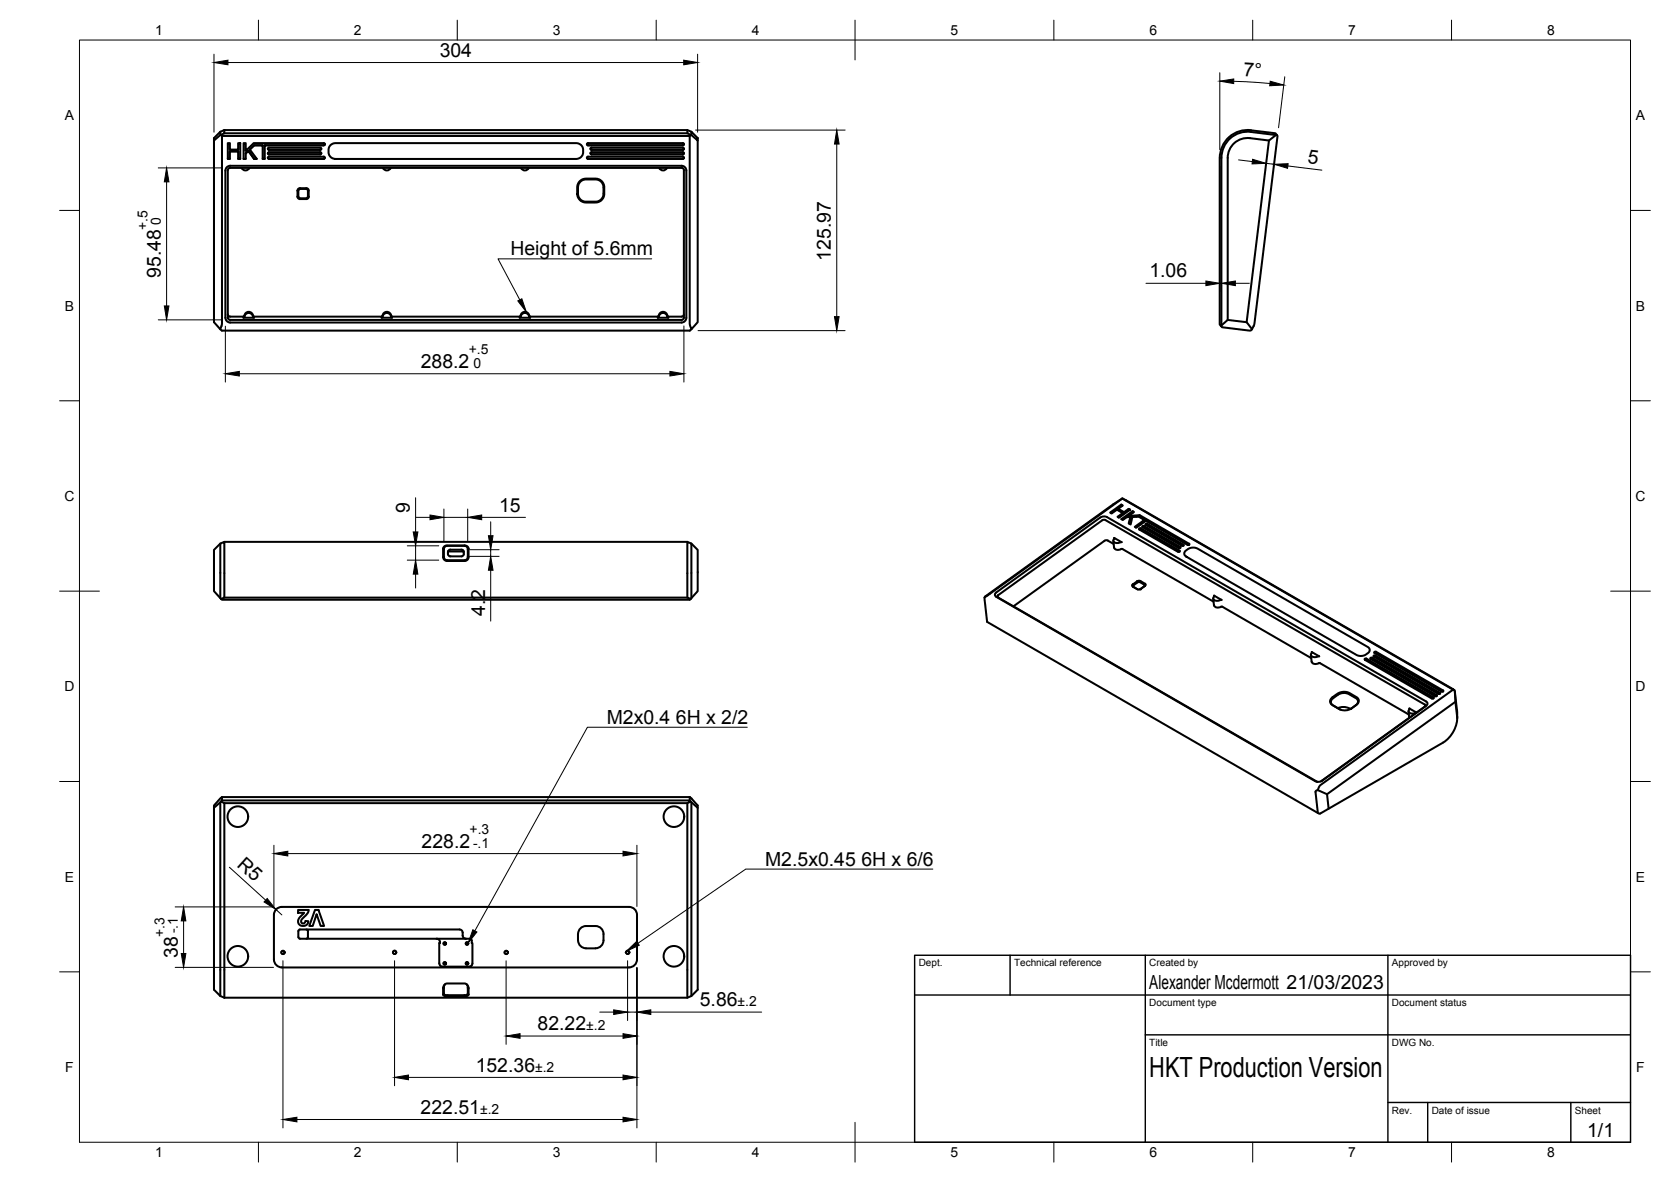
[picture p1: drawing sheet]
<svg xmlns="http://www.w3.org/2000/svg" width="420mm" height="297mm" viewBox="0 0 420 297" stroke-linecap="round" stroke-linejoin="round" font-family="sans-serif">
<!-- layer: Visible -->
<g fill="none" stroke="#000" stroke-width=".51">
<path d="M53.8 35.3v45.7l2 2.1h117.6l.5-.4M55.4 33.1v.8h.2M55.6 33.9l.2 .3h117.6M55.8 34.2v47.1l-.4 1.4M56.4 32.7v.8l-.8 .4M56.4 32.7l-1 .4-1.6 1.6v.6l1.6-1.4M56.4 32.7h116.4l1 .4 1.6 1.6M56.4 33.5h116.4M57.3 36h.5v1.6h2.1v-1.6h.5v3.9h-.5v-1.8h-2.1v1.8h-.5zM57.3 39.9h.5M57.8 38.1h2.1M59.9 39.9h.5"/>
<path d="M61.3 39.9h.5M61.8 38.6l.6-.7 1.5 2h.6M62.4 37.9h.1M63.9 39.9h.1M63.9 36.5h.1M66 36.5h-2.1l-1.1 1.1M66 39.9h.6M66 36.5h.1M66.6 36.5h14.8M66.6 36.5h.1M67.4 39.6l.2 .3M67.4 38.5l.2 .2"/>
<path d="M67.4 37.2l.2-.1h12.9l.3 .3-.3 .3h-12.9l-.2-.2zM67.6 38.8h12.9M67.6 39.9h13.8M80.5 38.8l.3-.3-.3-.3h-12.9l-.2 .3 .2 .3M80.8 38.5l-.3 .2M80.8 37.4l-.3 .2h-12.9l-.2-.2M81.4 39.9l.2-.1-.1-.4h-13.9l-.2 .2 .2 .3M81.6 36.2l-.2-.2h-17.6l-2 1.9v-1.9h-.5v3.9h.5v-1.3l.6-.7 1.5 2h.7l-1.8-2.3 1.1-1.1h2.1v3.4h.6v-3.4h14.8M81.6 36.4l-.2 .1M81.7 36.2l-.1 .2M81.7 39.6l-.3 .3M83.1 36.4l1.1-.4h60.8l1 .3 .4 .5 .2 .7v.9l-.6 1.1-1.1 .4h-60.6l-.9-.3-.7-.8-.1-1.3z"/>
<path d="M147.6 36.2l.3 .3M147.6 39.6l.3 .3M147.6 36.1l24.1-.2 .3 .3-.3 .3h-23.8l-.3-.1zM147.8 39.9h23.9M148.5 38.5l.2 .2M148.5 38.4l.2-.2h23l.3 .3-.3 .3h-23l-.2-.1zM148.5 37.2l23.2-.1 .3 .3-.3 .3h-23l-.2-.2zM171.7 39.9l.2-.1-.1-.4h-23.9l-.3 .2 .3 .3M172 36.2l-.3 .3M172 39.6l-.3 .3M172 37.4l-.3 .2h-23l-.2-.2M172 38.5l-.3 .2"/>
<path d="M172.8 32.7v.8l.9 .4M173.7 33.9l-.3 .3v47.1l.5 1.4 1.5-1.7v-45.7M173.8 33.2v.7h-.1M173.8 33.9l1.6 1.4v-.6M173.8 33.1v.1M175.4 34.7h.1M319.1 35.3l-5.6 45.7M320.8 33.9l-1.7 1.4-4.8-.6a5 5 0 0 0-5.6 5v40.7l-1.6 1.4M321 33.9l-.3-.4-6.1-.7a7 7 0 0 0-7.9 6.9v41.9l.3 .4M321 33.9l-6.5-.7a6.6 6.6 0 0 0-7.4 6.5l-.1 42.3M321 33.9l.2 .3-5.8 47.1-.6 1.4M56.7 42.9v37"/>
<path d="M56.7 42.9a1.2 1.2 0 0 1 1.2-1.2h113.5a1.2 1.2 0 0 1 1.2 1.2v37M57.3 42.8v37M60.7 42.2a1.09 1.09 0 0 0 1 .6 1.09 1.09 0 0 0 1-.6M75 47.5l.4-.2 2 .1 .2 .4-.1 2-.4 .2-2-.1-.3-.4v-1.6zM75.1 47.6l2.1-.1 .2 .4-.1 1.8-.2 .1-2-.1zM96.3 42.2a1.09 1.09 0 0 0 1 .6 1.09 1.09 0 0 0 1-.6M131 42.2a1.09 1.09 0 0 0 1 .6 1.09 1.09 0 0 0 1-.6M145.6 45.7l.1-.1a2.08 2.08 0 0 1 1.6-.7h2.5a2.2 2.2 0 0 1 2.1 2.2v2.1l-.2 .5-.7 .8-1.2 .4-3-.1-.9-.4-.7-1.2-.1-2.3zM145.9 45.7l1.3-.6h2.7l1.1 .4 .4 .5 .3 1v2l-.4 1-.5 .4-.9 .3h-2.7l-1.1-.4-.5-.7-.3-.8 .1-2.1zM165.7 42.2a1.09 1.09 0 0 0 1 .6 1.09 1.09 0 0 0 1-.6M172 42.8v37M172 42.8l-.2-.5-.4-.1h-113.5l-.4 .1-.2 .5"/>
<path d="M56.7 79.9a1.2 1.2 0 0 0 1.2 1.2h113.5a1.2 1.2 0 0 0 1.2-1.2M57.3 79l.2 .4 .4 .2h3.3M61.4 79.3l-.2 .3M61.4 79.6l-.2 .2M61.5 79.3a1.13 1.13 0 0 1 1.1-.9 1.13 1.13 0 0 1 1.1 1.1h32.4a1.13 1.13 0 0 1 1.1-1.1 1.13 1.13 0 0 1 1.2 .9M61.5 79.6a1.09 1.09 0 0 1 1-1 1.09 1.09 0 0 1 1.1 1M63.6 79.6l.3 .2h-2.7M96.2 79.6l-.3 .2h2.7l-.3-.2M96.2 79.6a1.09 1.09 0 0 1 1.1-1 1.09 1.09 0 0 1 1.1 1M98.3 79.3l.3 .3h32.1l.2-.3M130.9 79.3a1.13 1.13 0 0 1 1.2-.9 1.13 1.13 0 0 1 1.1 1.1h32.3a1.13 1.13 0 0 1 1.1-1.1 1.13 1.13 0 0 1 1.2 .9M130.9 79.6a1.09 1.09 0 0 1 1.1-1 1.09 1.09 0 0 1 1.1 1"/>
<path d="M130.9 79.6l-.2 .2h2.6l-.2-.2M165.6 79.6l-.2 .2h2.6l-.2-.2M165.6 79.6a1.09 1.09 0 0 1 1.1-1 1.09 1.09 0 0 1 1.1 1M172 79.8l-.2 .4-.4 .2h-113.5l-.4-.2-.2-.4M172 79l-.2 .4-.4 .2h-3.3l-.3-.3M308.7 80.4l4.8 .6 1.3 1.7-.6 .4-6.9-.9-.3-.2M55.4 136.6l1-.4v14l-.8 .3-.2-.2zM55.4 136.6l-1.6 1.6v10.4l1.6 1.7M56.4 136.2h116.4M111.6 137.4l.6-.3 5.1 .1 .5 .5v2.6l-.4 .5-.5 .2-4.8-.1-.5-.4-.2-.4v-2.2zM111.8 137.5l.6-.3h4.7l.5 .7v2.2a.84 .84 0 0 1-.8 .7h-4.4a.83 .83 0 0 1-.8-.8zM112.6 138.6h4"/>
<path d="M113.2 138.1h2.8M113.2 138.1a.88 .88 0 0 0-.6 .9 .88 .88 0 0 0 .6 .8h2.8a.88 .88 0 0 0 .7-.8 .88 .88 0 0 0-.7-.9M116.3 138.2v.4M172.8 136.2l1 .4v13.7l-.1 .2-.9-.3zM173.8 136.6l1.6 1.6v10.4l-1.6 1.7M277.1 130.8l-26.1 18.8M277.1 130.7h.9l80.4 46.5-.2 .4-26.1 18.8M279.1 128.8l2.8-2 .4 .2-1.1 .9 1.4 .8 1.2-.8 .4 .2-2.9 2-.3-.2 1.3-1-1.5-.8-1.3 .9zM279.9 135.9l.2 1.7a1.35 1.35 0 0 0 2 .3l23 13.3M280 136.7l-1.4-.9-.9 .1-22.9 16.5M280.2 135.4v-.2l1.8 1.1M280.2 135.4a.69 .69 0 0 0-.1 .9 .69 .69 0 0 0 .9 .2l1-.3"/>
<path d="M281.2 127.9v.3l1.5 .8 1.3-.8M281.9 126.8l.1 .3M282 130.5l2.8-2.1 .3 .3-1.3 1 2.8-.2 12.5 7.3-.3 .2-.2-.1-10.5-6-2.4 1.7-.4-.2 2.4-1.7-1.5-.9-1.5 .1-.4 1.9-.5-.3 .4-1.6-.9 .1-1 .7zM282.1 127.2l-2.7 1.8M282.2 125.3l-34.7 24.9M282.2 125.3l83.2 48M282.3 128.9v.4l-1.1 .7M282.6 128.7l.1 .3M283.8 129.7v.2M283.8 127.9v.3M284.7 129.9h-.5l-.3 1.7M284.8 128.4l.1 .4"/>
<path d="M284.8 128.7l-2.6 1.9M286.5 133.1h.4l9.7 5.5M286.6 129.5v.3l-1.5 .1M286.6 129.8l12.3 7.1M286.9 132.8l9.8 5.7-.5 .2-9.8-5.6M286.9 132.8h-.4v.2M287.3 132.5h.4l9 5.2M287.7 130.7l.1 .3-2.2 1.6M288.1 131.9l9.1 5.2M288.1 131.9h.4l9 5.2M288.5 131.6l9.2 5.4-.5 .1M288.5 131.6h-.4v.3"/>
<path d="M296.4 137.7l.5-.1-9.2-5.4-.5 .2 9.2 5.3M298 138.5l1.4-.8 .8-.1 .9 .3 42.8 24.7 .4 .4 .1 .6-1.3 1.1-1.1 .2-.9-.3-42.8-24.7-.5-.7zM55.6 150.5l.2 .2h117.6l.3-.2M56.4 150.2h116.4M250.5 148.9l26.2-18.8 .6-.3h.7l80.6 46.5M250.5 148.9l-.3 .6 .3 .5 80.2 46.3M251 150.1l80.2 46.4M251 149.6l-.2 .2 .2 .3M284.7 146.9l1.7-1 1.7 1-.2 .3-1.4 1-.5-.1-1.2-.7zM285.9 146.1h.1M286 146.3l-1.1 1.1 1.2 .7M286.1 146.3h.5l1.2 .7v.3"/>
<path d="M286.1 146.3h-.1M287.8 147.3l-1.1 .8M287.8 147.3h.1M305 150.4l.3 1.7a1.35 1.35 0 0 0 1.9 .3l.2 .1M307.1 150.8l-1.8-1.1v.2a.7 .7 0 0 0-.1 .9 .7 .7 0 0 0 .9 .2l.7-.2M307.2 150.7l-.4 .1M307.3 152.5l22.4 12.9M329.6 164.6l.2 1.7a1.35 1.35 0 0 0 1.9 .3l22.5 13M329.8 163.9l1.9 1-.7 .2a.89 .89 0 0 1-.9 0 .89 .89 0 0 1-.4-.8zM334.7 175.5l2-1.4 1.7-.2 .9 .3 1.9 1.1 .5 .8-.3 .8-1.5 1.1-1 .4-.9 .1-1.1-.2-2.1-1.3-.4-.7zM336.4 178l1.4-.3 1 .1 .7 .4M339.7 178.1h-.1"/>
<path d="M339.7 178.1h.1M339.8 178.1l1.5-1.2 .2-.5-.2-.6-2.3-1.4-1.4-.2-1.1 .3-1.3 1-.6 .9 .4 .7 2 1.2M343.2 165.8l16.8 9.7M343.2 165.8v-.3h.4l16.9 9.9-.5 .1M343.6 165.8l16.8 9.7M343.6 165.8h-.3M344.6 165.3h.4l16.3 9.5-.5 .2-16.2-9.4zM344.7 165.6h.4l16.1 9.3M345.5 165h.4l16.1 9.4M345.6 163.8h.4l16.9 9.8-.4 .2-16.9-9.7zM345.6 164.1h.4l16.8 9.7M345.8 164.7l-.5 .2 16.4 9.5 .4-.1v-.2"/>
<path d="M345.8 164.7l16.2 9.4M354.2 178.8l.1 1.6M354.4 178l1.8 1.1a1.42 1.42 0 0 1-2-.4l.2-.5M354.4 178v.2M358.6 177.4l-26.2 18.8-.6 .3-1.1-.2M358.6 176.3l.3 .5-.3 .6M365.7 173.5l-.3-.2-33.3 24-.8 1.3 2.4 1 32.3-23.2M365.8 173.7l.6 6.3M366.4 178.6l-.6-4.9-.4-.5-83.2-47.9-2.2 1.4-32.5 23.5 .7 6.1 83.5 48.2 31.2-17.9M366.4 178.5v.7M366.4 180a7.7 7.7 0 0 1-3.5 6.6M366.4 179.2v1.3"/>
<path d="M331.2 196.5h.1M331.3 198.6l-.4 .1-.1 .3 .6 5.3M333.7 199.6l.4 3.6M55.4 201.6l-1.6 1.4v45.7l1.6 1.6 1 .4M55.6 201.4l-.2 .2v48.7M55.6 201.4l.8 .4v48.9M55.6 201.4l.2-.2v-.9l-2 2.1v.6M55.8 200.3h117.6M55.8 201.2h117.6l.3 .2-.9 .4h-116.4M172.8 201.8v48.9M173.4 200.3l2 2.1v.6M173.4 200.3v.9"/>
<path d="M173.7 201.4l.1 .2v48.7M173.8 201.6l1.6 1.4v45.7l-1.6 1.6-1 .4h-116.4M68.9 229.9v11.2a2 2 0 0 0 2 2M70.9 227.9h87.3a2 2 0 0 1 2 2M70.9 227.9a2 2 0 0 0-2 2M75 228.7h2.6a6.2 6.2 0 0 1-1.8 2.6 .54 .54 0 0 0 .3 .8 .54 .54 0 0 0 .7-.7l.7 .1a1.31 1.31 0 0 1-2 1 1.31 1.31 0 0 1 .1-2.2l.9-.9h-1.5zM75 234v1.5M75 235.5l.4 .4h42.7l.3 .1 .2 .4M75 234l.4-.4h40.1a.79 .79 0 0 1 .8 .8v.7a.79 .79 0 0 0 .8 .8M77 233.6l.4 .4v1.5M77.4 235.5l-.4 .4M79.2 228.7h.9l1.4 4h-.9l-1-3-1 3h-.8z"/>
<path d="M109.8 235.9a.85 .85 0 0 1 .8 1.1h-.2v5.1M118.6 236.4v.6h.2v5.1M145.9 233.3l.4-.3a6.9 6.9 0 0 1 4-.2 2 2 0 0 1 1.4 1.9 2.96 2.96 0 0 1-.9 3.3 6.9 6.9 0 0 1-4 .2 2.05 2.05 0 0 1-1.5-1.9 3.3 3.3 0 0 1 .6-3zM160.2 229.9v11.2a2 2 0 0 1-2 2M70.9 243.1h87.3M110.5 242.1l.2 .5 .4 .3M111.6 249.8l.6 .3h4.8l.6-.3M111.6 249.7v.1M111.7 247.5l.7-.4 4.7 .1 .7 .8v2l-.8 .4-5.3-.1-.3-.3v-1.7zM111.9 247.4l-.3 .6v1.7M117.3 247.4l.3 .6v1.7M117.6 249.7v.1"/>
<path d="M118.8 242.1l-.2 .5-.5 .3h-7"/>
<circle cx="59.8" cy="205.2" r="2.59"/>
<circle cx="169.4" cy="205.2" r="2.59"/>
<circle cx="71.2" cy="239.3" r=".41"/>
<circle cx="99.2" cy="239.3" r=".41"/>
<circle cx="111.8" cy="237.1" r=".33"/>
<circle cx="117.4" cy="237.1" r=".33"/>
<circle cx="127.3" cy="239.3" r=".41"/>
<circle cx="157.8" cy="239.3" r=".41"/>
<circle cx="59.8" cy="240.3" r="2.59"/>
<circle cx="111.8" cy="242.1" r=".33"/>
<circle cx="117.4" cy="242.1" r=".33"/>
<circle cx="169.4" cy="240.3" r="2.59"/>
</g>
<!-- layer: Visible Narrow -->
<g fill="none" stroke="#000" stroke-width=".25">
<circle cx="71.2" cy="239.3" r=".52"/>
<circle cx="99.2" cy="239.3" r=".52"/>
<circle cx="111.8" cy="237.1" r=".41"/>
<circle cx="117.4" cy="237.1" r=".41"/>
<circle cx="127.3" cy="239.3" r=".52"/>
<circle cx="157.8" cy="239.3" r=".52"/>
<circle cx="111.8" cy="242.1" r=".41"/>
<circle cx="117.4" cy="242.1" r=".41"/>
</g>
<!-- layer: Visible -->
<circle cx="286.7" cy="148.1" r=".25" fill="#000"/>
<!-- layer: BORDER -->
<g fill="none" stroke="#000" stroke-width=".25">
<path d="M20 10.1h390v276.9h-390zM65 5.1v5M115 5.1v5M165 5.1v5M215 5.1v10M265 5.1v5M315 5.1v5M365 5.1v5M15 52.9h5M410 52.9h5M15 100.7h5M410 100.7h5"/>
<path d="M15 148.6h10M405 148.6h10M15 196.4h5M410 196.4h5M15 244.2h5M410 244.2h5M65 287v5M115 287v5M165 287v5M215 282.1v9.9M265 287v5M315 287v5"/>
<path d="M365 287v5"/>
</g>
<!-- layer: TITLEBLOCK -->
<path d="M230 240.1h180v46.9h-180zM230 250h180M254 240.1v9.9M288 240.1v46.9M349 240.1v46.9M288 260.1h122M349 277.1h61M359 277.1v9.9M395 277.1v9.9" fill="none" stroke="#000" stroke-width=".36"/>
<!-- layer: FD_Dimensions -->
<g fill="none" stroke="#000" stroke-width=".25">
<path d="M53.8 13.6v19.6M57.3 15.7h114.6M175.4 13.6v19.6M306.7 18.3v19.3M323 19.3l-1.5 12.8M174.9 32.7h37.6M210.4 36.2v43.4M310.2 20.4l9.1 .6M39.8 42.2h16M41.9 45.7v31.2M306.7 41.8v31.5M311.4 40.2l3.5 .4"/>
<path d="M318.4 41l2 .3M323.8 41.7l8.6 1.1M288.1 71.2h15.1M306.7 71.2h.4M307.1 71v2.3M310.6 71.2h3.5M39.8 80.4h16M56.7 82v14M60.2 93.9h108.2M172 81.9v14.1M175.5 83.1h37M102.4 137.2h7.9"/>
<path d="M104.5 125.1v8.6M104.5 137.2v3.6M104.6 130h3.5M111.6 127.9v8.1M111.6 130h6M117.6 127.9v8.1M118.1 138.1h7.4M118.1 139.8h7.4M121.1 130h11M123.4 131.1v3.5M123.4 138.1v1.7M102.4 140.8h7.9"/>
<path d="M104.5 144.3v3.5M123.4 143.3v12.8M57.7 217.9l9.1 8.3M68.9 212.4v15.4M72.4 214.5h84.3M160.1 212.4v15.4M44 227.9h24.8M46.2 231.4v8.2M69.4 228.6l1.5 1.3M44 243.1h24.8M71.1 241.4v42M99.2 241.4v31.4"/>
<path d="M127.3 241.5v21M150.8 254.3h3.5M157.8 241.4v15.1M157.8 254.3h2.3M160.1 243.2v40.2M163.6 254.3h27.9M102.7 270.7h54M130.8 260.4h25.9M74.7 281.3h82"/>
</g>
<g fill="#000" stroke="#000" stroke-width=".25">
<path d="M53.8 15.7l3.5-.6v1.2zM171.9 15.1l3.5 .6-3.5 .6zM210.4 32.7l.6 3.5h-1.2zM306.7 20.4l3.5-.6v1.2zM319.4 20.4l3.4 1-3.5 .2zM41.9 42.2l.6 3.5h-1.2zM315 40l3.4 1-3.6 .2zM320.4 41.3l3.5-.2-.2 1.2zM41.3 76.9h1.2l-.6 3.5zM209.8 79.6h1.2l-.6 3.5zM303.2 70.6l3.5 .6-3.5 .6zM307.1 71.2l3.5-.6v1.2z"/>
<path d="M56.7 93.9l3.5-.6v1.2zM168.4 93.3l3.6 .6-3.6 .6zM103.9 133.7h1.2l-.6 3.5zM108.1 129.4l3.5 .6-3.5 .6zM117.6 130l3.5-.6v1.2zM122.8 134.6h1.2l-.6 3.5zM104.5 140.8l.6 3.5h-1.2zM123.4 139.8l.6 3.5h-1.2zM68.9 214.5l3.5-.6v1.2zM156.7 213.9l3.4 .6-3.4 .6zM46.2 227.9l.5 3.5h-1.1zM45.6 239.6h1.1l-.5 3.5z"/>
<path d="M67.2 225.8l2.2 2.8-3-1.9zM127.3 260.4l3.5-.6v1.1zM154.3 253.8l3.5 .5-3.5 .6zM156.7 259.8l3.4 .6-3.4 .5zM160.1 254.3l3.5-.5v1.1zM99.2 270.7l3.5-.5v1.1zM156.7 270.2l3.4 .5-3.4 .6zM71.1 281.3l3.6-.5v1.1zM156.7 280.8l3.4 .5-3.4 .6z"/>
</g>
<!-- layer: Leaders -->
<path d="M130.2 75.6l1-.5 1.2 3.3z" fill="#000" stroke="#000" stroke-width=".25"/>
<path d="M163.9 65.1h-38.7l5.5 10.3" fill="none" stroke="#000" stroke-width=".25"/>
<!-- layer: Hole Notes -->
<path d="M118.9 233.6l1 .6-2.2 2.8zM157.5 239l2.6-2.4 .6 .9z" fill="#000" stroke="#000" stroke-width=".25"/>
<path d="M187.9 182.8h-40.2l-28.3 51.1M234.5 218.4h-47l-27.1 18.7" fill="none" stroke="#000" stroke-width=".25"/>
<text font-size="7" x="289" y="270.6">HKT Production Version</text>
<g font-size="4.9">
<text x="110.6" y="14.3">304</text>
<text x="312.6" y="19.1" transform="rotate(4 312.6 19.1)">7°</text>
<text x="328.7" y="40.8" transform="rotate(7 328.7 40.8)">5</text>
<text x="128.3" y="64">Height of 5.6mm</text>
<text x="208.9" y="65.5" transform="rotate(-90 208.9 65.5)">125.97</text>
<text x="40.4" y="69.8" transform="rotate(-90 40.4 69.8)">95.48</text>
<text x="289" y="69.7">1.06</text>
<text x="105.8" y="92.5">288.2</text>
<text x="103" y="129" transform="rotate(-90 103 129)">9</text>
<text x="125.5" y="128.6">15</text>
<text x="122" y="154.8" transform="rotate(-90 122 154.8)">4.2</text>
<text x="152.5" y="182.1">M2x0.4</text>
<text x="169.9" y="182.1">6H x 2/2</text>
<text x="106" y="213">228.2</text>
<text x="59.4" y="217.5" transform="rotate(42 59.4 217.5)">R5</text>
<text x="192.4" y="217.7">M2.5x0.45</text>
<text x="216.6" y="217.7">6H x 6/6</text>
<text x="44.7" y="240.6" transform="rotate(-90 44.7 240.6)">38</text>
<text x="289" y="248.5">Alexander Mcdermott 21/03/2023</text>
<text x="176" y="252.9">5.86</text>
<text x="135.2" y="258.9">82.22</text>
<text x="119.6" y="269.3">152.36</text>
<text x="105.8" y="279.9">222.51</text>
<text x="399.1" y="285.7">1/1</text>
</g>
<g font-size="3.5">
<text x="39" y="8.8">1</text>
<text x="89" y="8.8">2</text>
<text x="139" y="8.8">3</text>
<text x="189" y="8.8">4</text>
<text x="239" y="8.8">5</text>
<text x="289" y="8.8">6</text>
<text x="339" y="8.8">7</text>
<text x="389" y="8.8">8</text>
<text x="16.3" y="30.2">A</text>
<text x="411.3" y="30.2">A</text>
<text x="37.1" y="57.8" transform="rotate(-90 37.1 57.8)">+.5</text>
<text x="40.4" y="56.6" transform="rotate(-90 40.4 56.6)">0</text>
<text x="16.3" y="78">B</text>
<text x="411.3" y="78">B</text>
<text x="117.9" y="89.1">+.5</text>
<text x="119" y="92.5">0</text>
<text x="16.2" y="125.9">C</text>
<text x="411.2" y="125.9">C</text>
<text x="16.2" y="173.7">D</text>
<text x="411.2" y="173.7">D</text>
<text x="118.1" y="209.7">+.3</text>
<text x="118.9" y="213">-.1</text>
<text x="16.3" y="221.6">E</text>
<text x="411.3" y="221.6">E</text>
<text x="41.4" y="235.4" transform="rotate(-90 41.4 235.4)">+.3</text>
<text x="44.7" y="234.5" transform="rotate(-90 44.7 234.5)">-.1</text>
<text x="185.5" y="252.9">±.2</text>
<text x="147.4" y="258.9">±.2</text>
<text x="16.4" y="269.4">F</text>
<text x="134.6" y="269.3">±.2</text>
<text x="411.4" y="269.4">F</text>
<text x="120.7" y="279.9">±.2</text>
<text x="39" y="290.8">1</text>
<text x="89" y="290.8">2</text>
<text x="139" y="290.8">3</text>
<text x="189" y="290.8">4</text>
<text x="239" y="290.8">5</text>
<text x="289" y="290.8">6</text>
<text x="339" y="290.8">7</text>
<text x="389" y="290.8">8</text>
</g>
<g font-size="2.5">
<text x="231" y="242.9">Dept.</text>
<text x="255" y="242.9">Technical reference</text>
<text x="289" y="242.9">Created by</text>
<text x="350" y="242.9">Approved by</text>
<text x="289" y="252.8">Document type</text>
<text x="350" y="252.8">Document status</text>
<text x="289" y="262.9">Title</text>
<text x="350" y="262.9">DWG No.</text>
<text x="350" y="279.9">Rev.</text>
<text x="360" y="279.9">Date of issue</text>
<text x="396" y="279.9">Sheet</text>
</g>
</svg>
